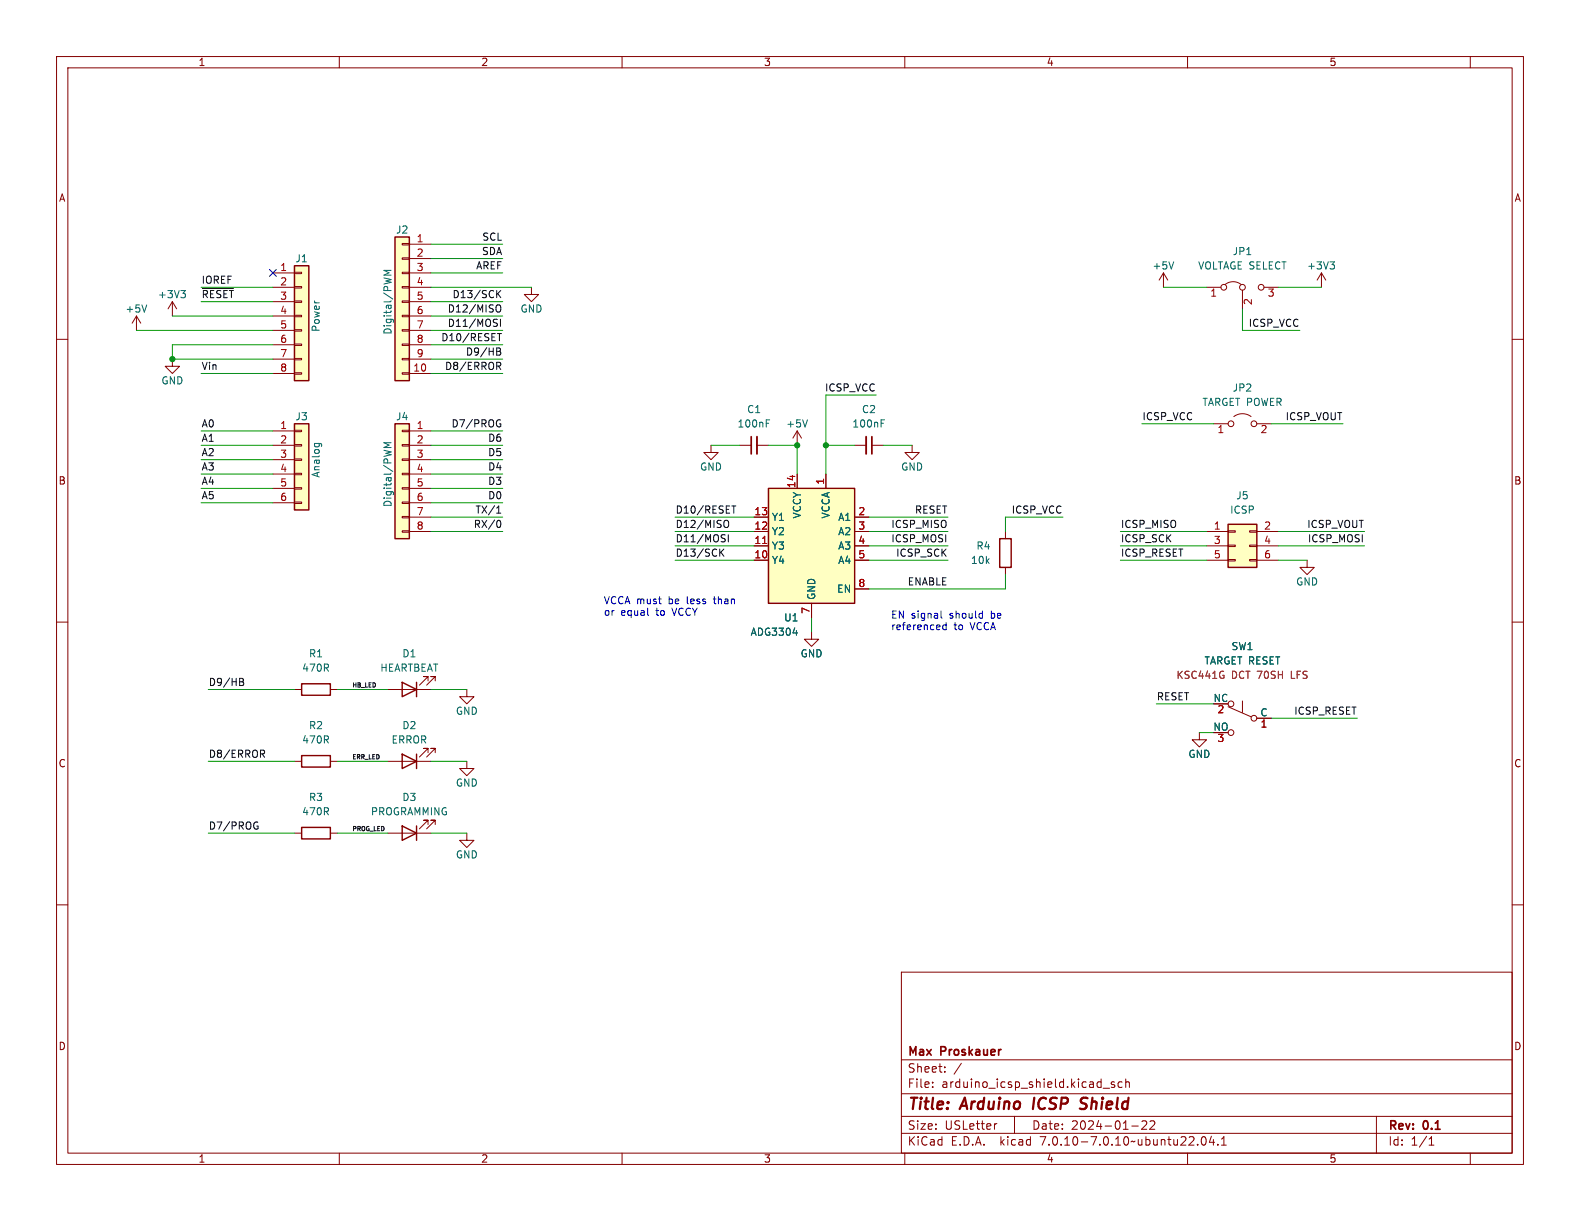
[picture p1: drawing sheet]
<svg xmlns="http://www.w3.org/2000/svg" width="279mm" height="216mm" viewBox="0 0 279 216" stroke-linecap="round" stroke-linejoin="round" font-family="sans-serif">
<g fill="none" stroke="#840000" stroke-width=".18">
<path d="M10 10h259.4v195.9h-259.4zM12 12h255.4v191.9h-255.4zM60 10v2M110 10v2M160 10v2M210 10v2M260 10v2M10 60h2M24.1 55.9l-.7 1.3M24.1 55.9v2.5M24.1 55.9l.8 1.3M30.5 53.3l-.8 1.3"/>
<path d="M30.5 53.3v2.6M30.5 53.3l.7 1.3M48.3 48.3h3.8M48.3 50.8h3.8M48.3 53.3h3.8M48.3 55.9h3.8M48.3 58.4h3.8M52.1 58.3h1.2v.2h-1.2zM52.1 55.8h1.2v.2h-1.2zM52.1 53.2h1.2v.3h-1.2zM52.1 50.7h1.2v.2h-1.2zM52.1 48.1h1.2v.3h-1.2z"/>
<path d="M71.1 58.3h1.3v.2h-1.3zM71.1 55.8h1.3v.2h-1.3zM71.1 53.2h1.3v.3h-1.3zM71.1 50.7h1.3v.2h-1.3zM71.1 48.1h1.3v.3h-1.3zM71.1 45.6h1.3v.2h-1.3zM71.1 43.1h1.3v.2h-1.3zM72.4 43.2h3.8M72.4 45.7h3.8M72.4 48.3h3.8M72.4 50.8h3.8M72.4 53.3h3.8"/>
<path d="M72.4 55.9h3.8M72.4 58.4h3.8M94 50.8v1.3h1.2l-1.2 1.2-1.3-1.2h1.3M205.7 48.3l-.7 1.2M205.7 48.3v2.5M205.7 48.3l.8 1.2M213.4 50.8h2.5M216.7 50.3a2.26 2.26 0 0 1 2.8 0M219.7 51.3v3.3M223.5 50.8h2.6M233.7 48.3l-.8 1.2M233.7 48.3v2.5"/>
<path d="M233.7 48.3l.7 1.2M267.4 60h2M30.5 63.5v1.3h1.2l-1.2 1.2-1.3-1.2h1.3M48.3 76.2h3.8M48.3 78.7h3.8M48.3 66h3.8M48.3 61h3.8M48.3 63.5h3.8M52.1 78.6h1.2v.3h-1.2zM52.1 76.1h1.2v.2h-1.2zM52.1 65.9h1.2v.3h-1.2zM52.1 63.4h1.2v.2h-1.2z"/>
<path d="M52.1 60.8h1.2v.3h-1.2zM71.1 65.9h1.3v.3h-1.3zM71.1 63.4h1.3v.2h-1.3zM71.1 60.8h1.3v.3h-1.3zM71.1 78.6h1.3v.3h-1.3zM71.1 76.1h1.3v.2h-1.3zM72.4 76.2h3.8M72.4 78.7h3.8M72.4 66h3.8M72.4 61h3.8M72.4 63.5h3.8M125.7 78.7v1.3h1.3l-1.3 1.3-1.2-1.3h1.2"/>
<path d="M130.8 78.7h2M133.9 78.7h2M141 76.2l-.8 1.3M141 76.2v2.5M141 76.2l.7 1.3M151.1 78.7h2.1M154.2 78.7h2M161.3 78.7v1.3h-1.3l1.3 1.3 1.3-1.3h-1.3M214.6 74.9h2.6M218.2 73.7a2.54 2.54 0 0 1 3 0M222.2 74.9h2.6M48.3 81.3h3.8"/>
<path d="M48.3 83.8h3.8M48.3 86.4h3.8M48.3 88.9h3.8M52.1 88.8h1.2v.2h-1.2zM52.1 86.2h1.2v.3h-1.2zM52.1 83.7h1.2v.2h-1.2zM52.1 81.2h1.2v.2h-1.2zM71.1 93.9h1.3v.2h-1.3zM71.1 91.3h1.3v.3h-1.3zM71.1 88.8h1.3v.2h-1.3zM71.1 86.2h1.3v.3h-1.3zM71.1 83.7h1.3v.2h-1.3z"/>
<path d="M71.1 81.2h1.3v.2h-1.3zM72.4 81.3h3.8M72.4 83.8h3.8M72.4 86.4h3.8M72.4 88.9h3.8M72.4 94h3.8M72.4 91.4h3.8M133.3 94h2.6M133.3 96.5h2.6M133.3 99.1h2.6M133.3 91.4h2.6M141 83.8v2.6"/>
<path d="M146 83.8v2.6M151.1 94h2.6M151.1 96.5h2.6M151.1 99.1h2.6M151.1 91.4h2.6M177.8 94v1.3M213.4 94h3.8M213.4 96.5h3.8M213.4 99.1h3.8M217.2 98.9h1.2v.3h-1.2zM217.2 96.4h1.2v.2h-1.2zM217.2 93.9h1.2v.2h-1.2z"/>
<path d="M221 98.9h1.2v.3h-1.2zM221 96.4h1.2v.2h-1.2zM221 93.9h1.2v.2h-1.2zM222.2 94h3.9M222.2 96.5h3.9M222.2 99.1h3.9M231.1 99.1v1.2h1.3l-1.3 1.3-1.2-1.3h1.2M10 110h2M143.5 111.8v1.2h1.3l-1.3 1.3-1.3-1.3h1.3M143.5 106.7v2.5M151.1 104.1h2.6M177.8 100.3v1.3"/>
<path d="M267.4 110h2M52.1 134.6h1.2M52.1 121.9h1.2M58.4 134.6h1.3M58.4 121.9h1.3M68.6 134.6h7.6M68.6 121.9h7.6M75.7 133.1v-.8h-.8h.8l-1.5 1.6M75.7 120.4v-.8h-.8h.8l-1.5 1.6M77 133.1v-.8h-.8h.8l-1.6 1.6M77 120.4v-.8h-.8h.8l-1.6 1.6M82.5 121.9v1.3h1.3l-1.3 1.3-1.2-1.3h1.2"/>
<path d="M82.5 134.6v1.3h1.3l-1.3 1.3-1.2-1.3h1.2M212.1 129.5v1.3h1.3l-1.3 1.3-1.3-1.3h1.3M217.2 125l4 1.7M219.7 124v2M222.2 127h2.6M10 160h2M52.1 147.3h1.2M58.4 147.3h1.3M68.6 147.3h7.6M75.7 145.8v-.8h-.8h.8l-1.5 1.6M77 145.8v-.8h-.8h.8l-1.6 1.6M82.5 147.3v1.3h1.3l-1.3 1.3-1.2-1.3h1.2"/>
<path d="M267.4 160h2M159.4 171.9h108v32h-108zM159.4 197.4h108M159.4 193.4h108M159.4 187.4h108M164.9 192.1v.2M164.9 191.4v.1M167.1 189.4v.2M167.1 188.7v.1M170 188l-1.3 1.9M176.3 198.7l-.3 .1M179.4 197.4v3"/>
<path d="M195.1 192.4h1.1M197.1 191.4l-.4-.1-.2 .2 .1 .2 .5 .2v.3h-.6M198.4 191.4l-.4-.1-.3 .3v.4l.2 .2h.5M199.1 191.4l.2-.1 .3 .1 .1 .9M199.1 190.8v1.5M200.1 199.1h1.2M201.9 198.3l.6-.1 .2 .1 .1 .3-.9 1.1h.9M203.4 198.3l.5-.1 .2 .1 .1 .3-.9 1.1h.9M243.4 197.4v6.5M60 203.9v2M110 203.9v2M159.4 200.4h108"/>
<path d="M160 203.9v2M210 203.9v2M211.8 202.3v.2M212.6 201.1l.2-.1a.81 .81 0 0 1 .6 .6 .81 .81 0 0 1-.3 .8l-.2 .1a.81 .81 0 0 1-.3-1.4zM214.2 200.9l-.3 1.1h.9M214.6 201.5v1M215.4 202.3v.2M216 202.5h.9M216 201.4l.4-.4v1.5M252.7 202.5h.9M252.7 201.4l.4-.4v1.5M260 203.9v2"/>
<circle cx="216.4" cy="50.8" r=".51"/>
<circle cx="219.7" cy="50.8" r=".51"/>
<circle cx="223" cy="50.8" r=".51"/>
<circle cx="217.7" cy="74.9" r=".51"/>
<circle cx="221.7" cy="74.9" r=".51"/>
<circle cx="217.7" cy="129.5" r=".51"/>
<circle cx="217.7" cy="124.5" r=".51"/>
<circle cx="221.7" cy="127" r=".51"/>
</g>
<path d="M182.9 194.1l-.2 2M191.2 194.9l.8 .3M192 195.9a.85 .85 0 0 1-1.1 .1M192 194.1h-.4l-.5 .4" fill="none" stroke="#840000" stroke-width=".4"/>
<g fill="#ffffc2" stroke="#ffffc2" stroke-width=".18">
<path d="M52.1 74.9h2.5v15.3h-2.5z"/>
<path d="M69.8 41.9h2.6v25.4h-2.6z"/>
<path d="M52.1 47h2.5v20.3h-2.5z"/>
<path d="M217.2 92.7h5v7.6h-5z"/>
<path d="M69.8 74.9h2.6v20.4h-2.6z"/>
<path d="M135.9 86.4h15.2v20.3h-15.2z"/>
</g>
<g fill="none" stroke="#840000" stroke-width=".25">
<path d="M52.1 47h2.5v20.3h-2.5zM69.8 41.9h2.6v25.4h-2.6zM52.1 74.9h2.5v15.3h-2.5zM69.8 74.9h2.6v20.4h-2.6zM135.9 86.4h15.2v20.3h-15.2zM176.8 95.3h2v5h-2zM217.2 92.7h5v7.6h-5zM53.3 133.6h5.1v2h-5.1zM53.3 120.9h5.1v2h-5.1zM71.1 133.4l2.6 1.2-2.6 1.3zM71.1 120.7l2.6 1.2-2.6 1.3zM73.7 120.7v2.5"/>
<path d="M73.7 133.4v2.5M53.3 146.3h5.1v2h-5.1zM71.1 146.1l2.6 1.2-2.6 1.3zM73.7 146.1v2.5"/>
</g>
<g fill="none" stroke="#006464" stroke-width=".18">
<path d="M25.9 53.9l-.4 1.3M32 51.4h.8l-.4 .5M32.5 51.9l.3 .2v.3l-.3 .2M69.2 47.8h-1.3l.9 .4-.9 .5h1.3M207.6 46.3l-.5 1.3M235.2 46.3h.8l-.4 .5M235.7 46.8l.3 .2v.3l-.3 .3M55.6 78.4h1l.3 .2M55.7 78.4l-.1 .4M56.4 78.4l.1 .4M69.2 78.3h-1.3l.9 .4-.9 .4h1.3M135.5 74.8h.4"/>
<path d="M135.5 74.2h.6M142.8 74.2l-.4 1.3M155.8 74.8h.4M155.8 74.2h.6M140.2 111.9h.8"/>
</g>
<path d="M216.2 119.4h.2v.5" fill="none" stroke="#840084" stroke-width=".18"/>
<path d="M133.9 77.2v3.1M153.2 77.2v3.1" fill="none" stroke="#840000" stroke-width=".33"/>
<path d="M132.8 77.2v3.1M154.2 77.2v3.1" fill="none" stroke="#840000" stroke-width=".3"/>
<path d="M134.9 96.1h.7" fill="none" stroke="#a90000" stroke-width=".18"/>
<g fill="none" stroke="#0f0f0f" stroke-width=".18">
<path d="M35.8 51h5.5M87.7 57.1l.3 .3-.3 .3M87.8 54.1l.2-.2a.43 .43 0 0 1 .6 .4v.5a.43 .43 0 0 1-.3 .4 .43 .43 0 0 1-.5-.2M87.8 56.4l.2 .1M88 59h.7M88 51.9l.6 .7M88.3 59v1.3M88.5 56.4v1.3M88.6 51.4l-.8 .7M87.8 64.1h.5l.3 .2-.2 .4h-.6M87.8 61.5l.6 .1 .1 .3-.2 .2M87.8 62.1h.5"/>
<path d="M88.1 64.7l.5 .6M88.2 74.2l.3 .1M88.3 62.1l.3 .3-.1 .3-.7 .1M88.3 75h.3v.4l-.4 .1M87.8 90.7h.8M88 89.8l.2-.3v1.2M88.1 92a.68 .68 0 0 1 .5 .6 .68 .68 0 0 1-.5 .7M127.5 97.6l.5 .8M128 97.1l-.7 .7M128 95.2l.2 .3-.2 .3M128.1 92.2l.2-.2a.43 .43 0 0 1 .6 .4v.5a.43 .43 0 0 1-.3 .4 .43 .43 0 0 1-.5-.2M128.1 94.5l.1 .1"/>
<path d="M128.8 94.5v1.3M129.4 89.5h.7M129.8 89.5v1.2M42.4 119.9l.6 .2v.2l-.2 .3M42.4 120.6h.4M42.8 120.6l.3 .2-.1 .3-.6 .1M46.1 132.6h.4l.3 .3-.1 .4h-.6M46.4 133.3l.4 .6M45.3 145.3l.3 .1M45.4 146.1h.2v.4l-.3 .1"/>
</g>
<path d="M114.6 108.7l.1 .1M166.4 108v1.1l.2 .2M167.3 110.1v1.2M167.3 110.6l-.3-.1-.3 .2 .1 .6h.5" fill="none" stroke="#0000c2" stroke-width=".18"/>
<g fill="none" stroke="#009600" stroke-width=".18">
<path d="M24.1 58.4h24.2M30.5 55.9h17.8M35.6 50.8h12.7M35.6 53.3h12.7M76.2 55.9h12.7M76.2 58.4h12.7M76.2 45.7h12.7M76.2 43.2h12.7M76.2 50.8h17.8M76.2 53.3h12.7M76.2 48.3h12.7M205.7 50.8h7.7"/>
<path d="M219.7 54.6v3.8h10.2M226.1 50.8h7.6M35.6 78.7h12.7M35.6 66h12.7M35.6 76.2h12.7M48.3 61h-17.8v2.5h17.8M76.2 78.7h12.7M76.2 61h12.7M76.2 66h12.7M76.2 76.2h12.7M76.2 63.5h12.7M125.7 78.7h5.1"/>
<path d="M135.9 78.7h5.1v5.1M146 78.7h5.1M154.9 69.9h-8.9v13.9M156.2 78.7h5.1M201.9 74.9h12.7M224.8 74.9h12.7M35.6 81.3h12.7M35.6 86.4h12.7M35.6 88.9h12.7M35.6 83.8h12.7M76.2 91.4h12.7M76.2 94h12.7"/>
<path d="M76.2 81.3h12.7M76.2 86.4h12.7M76.2 88.9h12.7M76.2 83.8h12.7M119.4 96.5h13.9M119.4 91.4h13.9M119.4 94h13.9M119.4 99.1h13.9M153.7 96.5h13.9M153.7 91.4h13.9M153.7 94h13.9M153.7 99.1h13.9"/>
<path d="M188 91.4h-10.2v2.6M198.1 96.5h15.3M198.1 94h15.3M198.1 99.1h15.3M226.1 96.5h15.2M226.1 94h15.2M226.1 99.1h5M143.5 109.2v2.6M177.8 101.6v2.5h-24.1M36.8 121.9h15.3M36.8 134.6h15.3M59.7 121.9h8.9"/>
<path d="M59.7 134.6h8.9M76.2 121.9h6.3M76.2 134.6h6.3M204.5 124.5h10.1M212.1 129.5h2.5M224.8 127h15.2M36.8 147.3h15.3M59.7 147.3h8.9M76.2 147.3h6.3"/>
</g>
<path d="M47.7 47.7l1.2 1.2M48.9 47.7l-1.2 1.2" fill="none" stroke="#000084" stroke-width=".18"/>
<g fill="#009600" stroke="#009600" stroke-width=".18">
<circle cx="30.5" cy="63.5" r=".46"/>
<circle cx="146" cy="78.7" r=".46"/>
<circle cx="141" cy="78.7" r=".46"/>
</g>
<g font-size="2.8" fill="#840000">
<text x="160.4" y="196.8">Title:</text>
<text x="170.1" y="196.8">Arduino</text>
<text x="183.5" y="196.8">ICSP</text>
<text x="192.7" y="196.8">Shield</text>
</g>
<g font-size="2.1" fill="#840000">
<text x="160.4" y="189.9">Sheet:</text>
<text x="160.4" y="187.1">Max</text>
<text x="166.4" y="187.1">Proskauer</text>
<text x="160.4" y="192.6">File:</text>
<text x="166.5" y="192.6">arduino_icsp_shield.kicad_sch</text>
<text x="160.4" y="202.8">KiCad</text>
<text x="160.4" y="200">Size:</text>
<text x="167.1" y="200">USLetter</text>
<text x="168.1" y="202.8">E.D.A.</text>
<text x="177" y="202.8">kicad</text>
<text x="182.4" y="200">Date:</text>
<text x="184.2" y="202.8">7.0.10-7.0.10~ubuntu22.04.1</text>
<text x="189.4" y="200">2024-01-22</text>
<text x="245.4" y="200.2">Rev:</text>
<text x="245.4" y="202.8">Id:</text>
<text x="249.5" y="202.8">1/1</text>
<text x="251.8" y="200.2">0.1</text>
</g>
<g font-size="1.8" fill="#840000">
<text x="35" y="11.9">1</text>
<text x="85" y="11.9">2</text>
<text x="135" y="11.9">3</text>
<text x="185" y="11.9">4</text>
<text x="235" y="11.9">5</text>
<text x="10.3" y="35.9">A</text>
<text x="267.7" y="35.9">A</text>
<text x="10.3" y="85.9">B</text>
<text x="267.7" y="85.9">B</text>
<text x="10.3" y="135.9">C</text>
<text x="267.7" y="135.9">C</text>
<text x="10.3" y="185.9">D</text>
<text x="267.7" y="185.9">D</text>
<text x="35" y="205.8">1</text>
<text x="85" y="205.8">2</text>
<text x="135" y="205.8">3</text>
<text x="185" y="205.8">4</text>
<text x="235" y="205.8">5</text>
</g>
<g font-size="1.8" fill="#006464">
<text x="69.9" y="41.5">J2</text>
<text x="52.1" y="46.6">J1</text>
<text x="203.7" y="47.9">+5V</text>
<text x="211.8" y="47.9">VOLTAGE SELECT</text>
<text x="217.9" y="45.3">JP1</text>
<text x="231" y="47.9">+3V3</text>
<text x="27.8" y="52.9">+3V3</text>
<text x="22.1" y="55.5">+5V</text>
<text x="56.7" y="58.8" transform="rotate(-90 56.7 58.8)">Power</text>
<text x="69.4" y="59.3" transform="rotate(-90 69.4 59.3)">Digital/PWM</text>
<text x="91.9" y="55.5">GND</text>
<text x="28.4" y="68.2">GND</text>
<text x="212.5" y="72">TARGET POWER</text>
<text x="217.9" y="69.4">JP2</text>
<text x="52.1" y="74.5">J3</text>
<text x="69.9" y="74.5">J4</text>
<text x="130.3" y="75.8">100nF</text>
<text x="132" y="73.3">C1</text>
<text x="138.9" y="75.8">+5V</text>
<text x="150.6" y="75.8">100nF</text>
<text x="152.3" y="73.3">C2</text>
<text x="123.7" y="83.4">GND</text>
<text x="159.3" y="83.4">GND</text>
<text x="56.7" y="84.6" transform="rotate(-90 56.7 84.6)">Analog</text>
<text x="69.4" y="89.8" transform="rotate(-90 69.4 89.8)">Digital/PWM</text>
<text x="218.5" y="88.5">J5</text>
<text x="136.4" y="94.8">Y2</text>
<text x="136.4" y="92.3">Y1</text>
<text x="141.8" y="91.8" transform="rotate(-90 141.8 91.8)">VCCY</text>
<text x="146.9" y="91.8" transform="rotate(-90 146.9 91.8)">VCCA</text>
<text x="148.1" y="92.3">A1</text>
<text x="148.1" y="94.8">A2</text>
<text x="217.4" y="91">ICSP</text>
<text x="136.4" y="99.9">Y4</text>
<text x="136.4" y="97.4">Y3</text>
<text x="148.1" y="97.4">A3</text>
<text x="148.1" y="99.9">A4</text>
<text x="171.6" y="99.9">10k</text>
<text x="172.6" y="97.4">R4</text>
<text x="144.4" y="106.2" transform="rotate(-90 144.4 106.2)">GND</text>
<text x="147.9" y="105">EN</text>
<text x="229.1" y="103.7">GND</text>
<text x="132.6" y="112.6">ADG3304</text>
<text x="138.6" y="110.1">U1</text>
<text x="53.3" y="119">470R</text>
<text x="54.5" y="116.4">R1</text>
<text x="67.1" y="119">HEARTBEAT</text>
<text x="71" y="116.4">D1</text>
<text x="141.5" y="116.4">GND</text>
<text x="212.9" y="117.7">TARGET RESET</text>
<text x="217.7" y="115.2">SW1</text>
<text x="214.5" y="124.2">NC</text>
<text x="53.3" y="131.7">470R</text>
<text x="54.5" y="129.1">R2</text>
<text x="69.1" y="131.7">ERROR</text>
<text x="71" y="129.1">D2</text>
<text x="80.5" y="126.6">GND</text>
<text x="214.5" y="129.3">NO</text>
<text x="222.8" y="126.7">C</text>
<text x="210.1" y="134.2">GND</text>
<text x="54.5" y="141.8">R3</text>
<text x="71" y="141.8">D3</text>
<text x="80.5" y="139.3">GND</text>
<text x="53.3" y="144.4">470R</text>
<text x="65.5" y="144.4">PROGRAMMING</text>
<text x="80.5" y="152">GND</text>
</g>
<g font-size="1.8" fill="#a90000">
<text x="73.6" y="42.9">1</text>
<text x="73.6" y="45.5">2</text>
<text x="49.5" y="48">1</text>
<text x="49.5" y="50.5">2</text>
<text x="49.5" y="53.1">3</text>
<text x="73.6" y="48">3</text>
<text x="73.6" y="50.5">4</text>
<text x="73.6" y="53.1">5</text>
<text x="213.9" y="52.8">1</text>
<text x="224.1" y="52.8">3</text>
<text x="49.5" y="55.6">4</text>
<text x="49.5" y="58.2">5</text>
<text x="73.6" y="55.6">6</text>
<text x="73.6" y="58.2">7</text>
<text x="221.7" y="54" transform="rotate(-90 221.7 54)">2</text>
<text x="49.5" y="60.7">6</text>
<text x="49.5" y="63.2">7</text>
<text x="49.5" y="65.8">8</text>
<text x="73" y="65.8">10</text>
<text x="73.6" y="60.7">8</text>
<text x="73.6" y="63.2">9</text>
<text x="49.5" y="75.9">1</text>
<text x="73.6" y="75.9">1</text>
<text x="215.2" y="76.9">1</text>
<text x="222.8" y="76.9">2</text>
<text x="49.5" y="78.5">2</text>
<text x="49.5" y="81">3</text>
<text x="49.5" y="83.6">4</text>
<text x="73.6" y="78.5">2</text>
<text x="73.6" y="81">3</text>
<text x="73.6" y="83.6">4</text>
<text x="49.5" y="86.1">5</text>
<text x="49.5" y="88.6">6</text>
<text x="73.6" y="86.1">5</text>
<text x="73.6" y="88.6">6</text>
<text x="140.7" y="86.4" transform="rotate(-90 140.7 86.4)">14</text>
<text x="145.8" y="85.8" transform="rotate(-90 145.8 85.8)">1</text>
<text x="73.6" y="91.2">7</text>
<text x="73.6" y="93.7">8</text>
<text x="133.3" y="93.7">12</text>
<text x="133.3" y="91.2">13</text>
<text x="151.7" y="91.2">2</text>
<text x="151.7" y="93.7">3</text>
<text x="214.6" y="93.7">1</text>
<text x="223.4" y="93.7">2</text>
<text x="133.3" y="98.8">10</text>
<text x="133.3" y="96.3">11</text>
<text x="151.7" y="96.3">4</text>
<text x="151.7" y="98.8">5</text>
<text x="214.6" y="96.3">3</text>
<text x="214.6" y="98.8">5</text>
<text x="223.4" y="96.3">4</text>
<text x="223.4" y="98.8">6</text>
<text x="151.7" y="103.9">8</text>
<text x="143.3" y="108.7" transform="rotate(-90 143.3 108.7)">7</text>
<text x="215.2" y="126.4">2</text>
<text x="215.2" y="131.5">3</text>
<text x="222.8" y="129">1</text>
</g>
<g font-size="1.8" fill="#0f0f0f">
<text x="84.1" y="47.7">AREF</text>
<text x="85.1" y="45.2">SDA</text>
<text x="85.2" y="42.6">SCL</text>
<text x="35.6" y="52.8">~{RESET}</text>
<text x="35.6" y="50.3">IOREF</text>
<text x="79.9" y="52.8">D13/SCK</text>
<text x="79.1" y="57.9">D11/MOSI</text>
<text x="79.1" y="55.3">D12/MISO</text>
<text x="220.7" y="57.9">ICSP_VCC</text>
<text x="35.6" y="65.5">Vin</text>
<text x="77.9" y="60.4">D10/RESET</text>
<text x="78.6" y="65.5">D8/ERROR</text>
<text x="82.3" y="63">D9/HB</text>
<text x="145.8" y="69.3">ICSP_VCC</text>
<text x="35.6" y="75.7">A0</text>
<text x="79.7" y="75.7">D7/PROG</text>
<text x="201.9" y="74.4">ICSP_VCC</text>
<text x="227.2" y="74.4">ICSP_VOUT</text>
<text x="35.6" y="83.3">A3</text>
<text x="35.6" y="78.2">A1</text>
<text x="35.6" y="80.7">A2</text>
<text x="86.2" y="83.3">D4</text>
<text x="86.2" y="80.7">D5</text>
<text x="86.2" y="78.2">D6</text>
<text x="35.6" y="88.4">A5</text>
<text x="35.6" y="85.8">A4</text>
<text x="86.2" y="85.8">D3</text>
<text x="86.2" y="88.4">D0</text>
<text x="83.7" y="93.4">RX/0</text>
<text x="84" y="90.9">TX/1</text>
<text x="119.4" y="93.4">D12/MISO</text>
<text x="119.4" y="90.9">D10/RESET</text>
<text x="119.4" y="96">D11/MOSI</text>
<text x="157.5" y="96">ICSP_MOSI</text>
<text x="157.5" y="93.4">ICSP_MISO</text>
<text x="161.7" y="90.9">RESET</text>
<text x="178.8" y="90.9">ICSP_VCC</text>
<text x="198.1" y="96">ICSP_SCK</text>
<text x="198.1" y="93.4">ICSP_MISO</text>
<text x="231.1" y="93.4">ICSP_VOUT</text>
<text x="231.2" y="96">ICSP_MOSI</text>
<text x="119.4" y="98.5">D13/SCK</text>
<text x="158.4" y="98.5">ICSP_SCK</text>
<text x="198.1" y="98.5">ICSP_RESET</text>
<text x="160.4" y="103.6">ENABLE</text>
<text x="36.8" y="121.4">D9/HB</text>
<text x="204.5" y="123.9">RESET</text>
<text x="228.8" y="126.5">ICSP_RESET</text>
<text x="36.8" y="134.1">D8/ERROR</text>
<text x="36.8" y="146.8">D7/PROG</text>
</g>
<g font-size="1.8" fill="#0000c2">
<text x="106.7" y="106.9">VCCA must</text>
<text x="118.3" y="106.9">be</text>
<text x="121.7" y="106.9">less</text>
<text x="126.7" y="106.9">than</text>
<text x="106.7" y="109">or</text>
<text x="109.8" y="109">equal</text>
<text x="116.2" y="109">to</text>
<text x="119.2" y="109">VCCY</text>
<text x="157.5" y="109.5">EN signal</text>
<text x="157.5" y="111.5">referenced</text>
<text x="168" y="109.5">should</text>
<text x="168.7" y="111.5">to</text>
<text x="171.7" y="111.5">VCCA</text>
<text x="175.5" y="109.5">be</text>
</g>
<g font-size="1.8" fill="#840084">
<text x="207.9" y="120.2">KSC441G</text>
<text x="217.8" y="120.2">DCT 70SH</text>
<text x="228.6" y="120.2">LFS</text>
</g>
<g font-size="1.1" fill="#0f0f0f">
<text x="62.2" y="121.6">HB_LED</text>
<text x="62.2" y="134.3">ERR_LED</text>
<text x="62.2" y="147">PROG_LED</text>
</g>
</svg>
